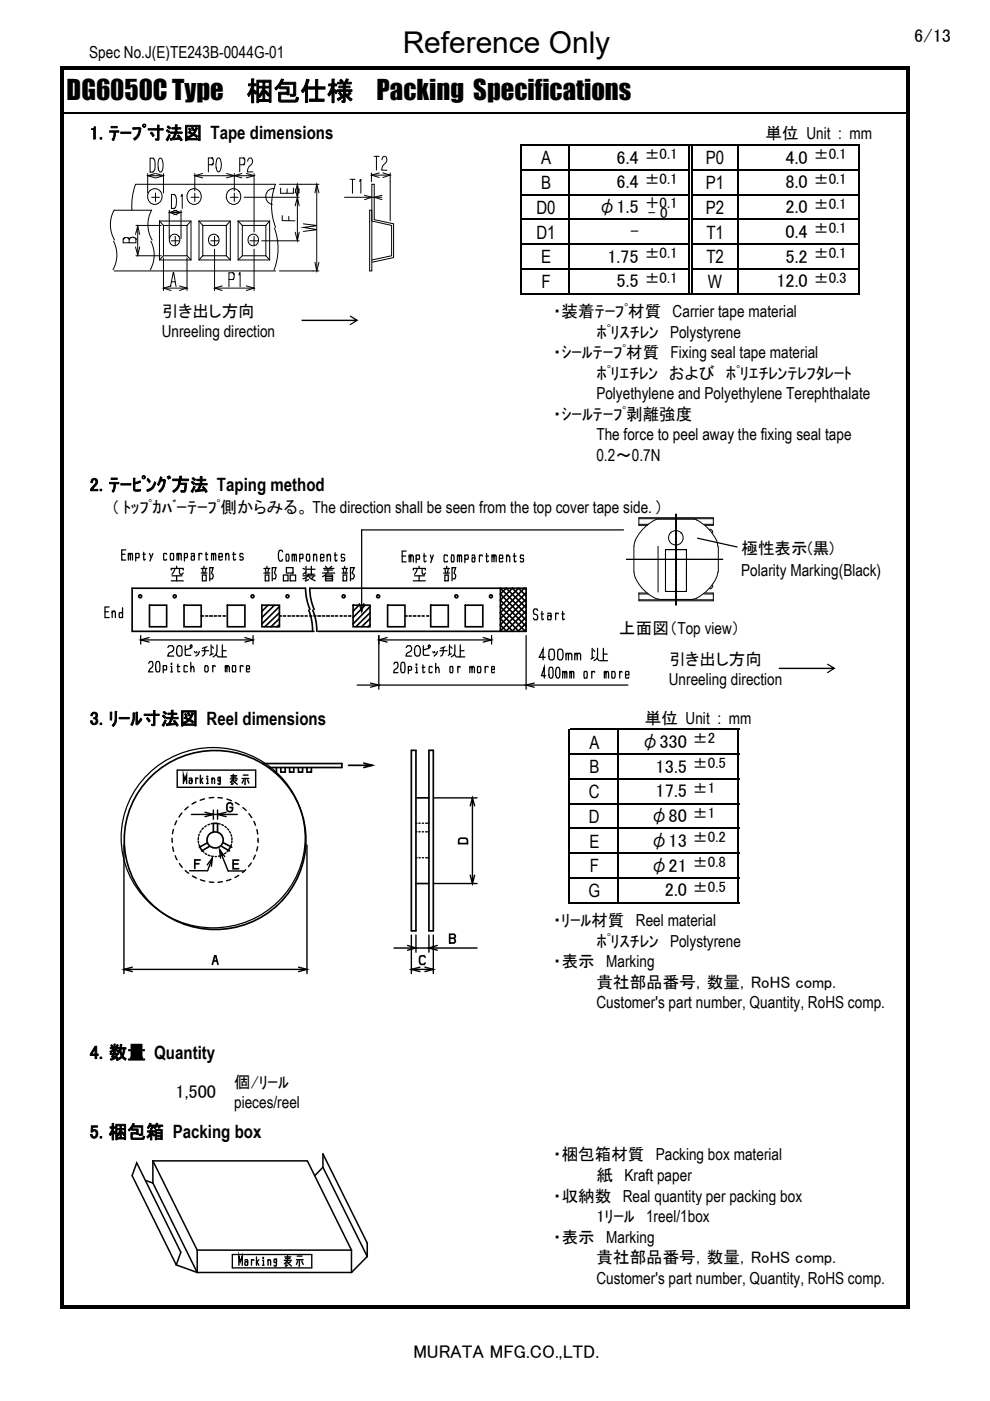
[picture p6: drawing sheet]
<svg xmlns="http://www.w3.org/2000/svg" width="210mm" height="297mm" viewBox="0 0 210 297" stroke-linecap="round" stroke-linejoin="round" font-family="sans-serif">
<g fill="none" stroke="#000" stroke-width=".34">
<path d="M13.5 24h178.7M110.5 30.6v31.8M110.7 36h35.2M110.7 30.8h71.7M120.8 30.9v31.5M146 30.9v31.2M146.7 30.9v31.2M146.9 36h35.5M156.6 30.9v31.5M182.2 30.9v31.5M110.7 41.3h35.2M110.7 46.5h35.2"/>
<path d="M110.7 51.8h35.2M110.7 57h35.2M146.9 41.3h35.5M146.9 46.5h35.5M146.9 51.8h35.5M146.9 57h35.5M110.7 62.3h71.7M120.8 154.5v37.1M120.9 154.6h35.9M120.9 159.9h35.9M131 154.8v36.8M156.6 154.8v36.8"/>
<path d="M120.9 165.1h35.9M120.9 170.4h35.9M120.9 175.6h35.9M120.9 180.9h35.9M120.9 186.1h35.9M120.9 191.4h35.9"/>
</g>
<g fill="#000">
<path d="M13.5 14.1h179.3v.7h-179.3zM12.9 14.1h.6v263.4h-.6zM13.5 276.8h179.3v.7h-179.3zM192.2 14.8h.6v262.7h-.6z"/>
<path d="M64 67.8h11.7v.3h-11.7zM74.2 67l.2-.1 1.6 1-1.6 1h-.2l.1-.2 1.3-.9v.2l-1.3-.9z"/>
<path d="M165.2 141.6h11.8v.3h-11.8zM175.4 140.8l.2-.1 1.6 1-1.6 1h-.2l.1-.2 1.4-.9v.2l-1.4-.9z"/>
</g>
<g fill="none" stroke="#000" stroke-width=".26">
<path d="M25.8 117.5h.7M26.7 116.6h-.9v2.1h.9M27.2 117.7l.1-.4h.3v.4M27.2 117.3v1.4M27.6 117.7v1M27.6 117.7l.1-.4h.3l.1 1.4M28.8 117.5l.1-.2h.5l.1 .2-.1 .7h-.5l-.1-.1M28.8 117.3v1.7M30.3 117.5h.5M30.5 117.1v1.5l.1 .1 .2-.1M31.7 117.3l.4 .9M32.4 117.3l-.6 1.7"/>
<path d="M34.8 117.3h.1M35.3 117.5v-.2h-.5l-.1 .2 .1 1.2h.5v-.1M36.2 117.3h.5v1.4h-.5l-.1-.3zM37.5 117.7l.1-.4h.2l.1 .4 .1-.4h.4v1.4M37.5 117.3v1.4M37.9 117.7v1M39.1 117.5l.1-.2h.5l.1 .8-.1 .1h-.5l-.1-.1M39.1 117.3v1.7M40.6 117.5v-.2h.5l.1 .2v1.1l-.1 .1h-.5v-.8h.5l.1 .2M42.2 117.3v1.4M42.8 117.5v-.2h-.5l-.1 .4M43.6 117.5h.5"/>
<path d="M43.7 117.1v1.5l.1 .1 .3-.1M44.9 117.3v1.4M44.9 117.7l.1-.4h.1l.2 .4 .1-.4h.3l.1 1.4M45.3 117.7v1M46.4 118.1h.8v-.6l-.2-.2h-.5l-.1 .2v1.1l.1 .1h.5l.2-.1M47.9 117.3v1.4M48 117.5l-.1 .2 .2-.4h.3l.2 .4v1M49.4 117.5h.6M49.5 117.1v1.5l.1 .1 .4-.1M51.6 117.5l-.2-.2h-.4l-.1 .6 .1 .2h.4l.2 .1v.4l-.2 .1h-.4l-.1-.1M59.9 117l-.1-.3h-.4a2.04 2.04 0 0 0 0 2.3h.4l.1-.4M60.7 117.5h.5l.1 .4-.1 1.1h-.5z"/>
<path d="M62 117.9l.1-.4h.1l.2 .4 .1-.4h.3l.1 1.5M62 117.5v1.5M62.4 117.9v1.1M63.6 117.7l.1-.2h.5l.1 .7-.1 .2h-.5l-.1-.2M63.6 117.5v1.6M65.2 117.5h.4v1.5h-.4l-.2-.4v-.7zM66.5 117.5v1.5M66.6 117.7l-.1 .2 .2-.4h.3l.1 .2 .1 1.3M68 118.2h.7v-.5l-.2-.2h-.4l-.1 .2v1l.1 .3h.4l.2-.3M69.4 117.5v1.5M69.6 117.7l-.2 .2 .3-.4h.2l.1 .2 .1 1.3M70.9 117.7h.6"/>
<path d="M71.1 117.2v1.5l.1 .3 .3-.3M73.1 117.7l-.2-.2h-.4v.7h.4l.2 .2v.3l-.2 .3h-.4l-.1-.3M85.3 117.9h.8M86.1 116.8h-.8v2.3h.8M86.8 118.1l.1-.4h.1l.1 .4 .1-.4h.3l.2 .4v1M86.8 117.7v1.4M87.1 118.1v1M88.3 117.9l.1-.2h.5l.1 .2-.1 .7h-.5l-.1-.2M88.3 117.7v1.6M89.8 117.9h.6M90 117.3v1.7v.1l.4-.1M91.3 117.7l.3 .9"/>
<path d="M91.9 117.7l-.5 1.6M94.3 117.7h.1M94.9 117.9l-.1-.2h-.5l-.1 .2 .1 1.2h.5l.1-.1M95.8 117.7h.4v1.4h-.4zM97 117.7v1.4M97 118.1l.1-.4h.2l.2 .4v-.4h.3l.1 1.4M97.5 118.1v1M98.6 117.9l.1-.2h.5l.1 .7-.1 .2h-.5l-.1-.2M98.6 117.7v1.6M100.1 117.9l.1-.2h.4l.1 .2v1.1l-.1 .1h-.4v-.9h.3l.2 .2M101.7 117.7v1.4M102.3 117.9l-.1-.2h-.3l-.2 .4"/>
<path d="M103 117.9h.6M103.2 117.3v1.7l.1 .1 .3-.1M104.4 117.7v1.4M104.4 118.1v-.4h.3l.1 .4 .1-.4h.3v1.4M104.8 118.1v1M105.9 118.4h.7v-.7h-.6l-.1 1.3 .1 .1h.6v-.1M107.4 117.7v1.4M107.5 117.9l-.1 .2 .2-.4h.3l.2 .4v1M108.8 117.9h.7M109.1 117.3v1.7l.1 .1 .3-.1M111 117.9v-.2h-.6v.5v.2h.6v.6v.1h-.6v-.1M132.2 112.4h-55.5v17.3"/>
<path d="M147.9 114.1l8.5 1.9M22.3 129.7h.7M23.2 128.7h-.9v2.2h.9M23.8 129.5v1.4M23.9 129.7l-.1 .2 .2-.4h.3l.1 .2 .1 1.2M26 128.9v2M26 130.1l-.1-.2h-.5l-.1 .2 .1 .8h.5l.1-.1M29.8 134.7v1.9M29.8 135.7h23.9M31.6 135.2l-1.8 .5 1.8 .4M35.6 137.3l.3-.4h.7l.2 .4v.5l-.2 .3-.7 .3-.3 .7h1.2M36.3 123.1h2.6"/>
<path d="M36.3 120.9v-.4h2.6v.4M36.5 122.1h2.1M37.1 120.7l-.6 1.1M37.5 122.1v1M37.5 120.1v.4M37.8 136.9h.4l.3 .2 .1 .5-.1 1.3-.7 .2a1.75 1.75 0 0 1 0-2.2zM38.1 120.7v.8l.1 .3h.4l.3-.3M39.3 136.9v1.9l.1 .1h1.1M40.5 137.5l-1.2 .3M40.5 136.7l.2 .2-.1 .4-.3-.2zM41.2 138.1l.2 .3M41.7 138.1l.1 .3"/>
<path d="M42.3 138.1l-.3 .7-.5 .3M42.7 121.5h1.2M42.7 120.5h1.2M42.8 138h1.4M42.9 121.9h.8v1.2h-.8zM42.9 120.5l.2 1M43.3 120.1v.4M43.4 137.5l-.1 1.3-.4 .3M43.7 120.5l-.3 1M43.9 137.1l-1 .4M44.7 122.7h.3l.2-.4v-.4l-.3-.4 .3-1.1h-.7v2.7M44.8 136.7v2.1"/>
<path d="M45 137.1l.3 .4M45.2 138.6l-.7 .3M45.8 138.8l.5 .5M46 136.7v1.4l-.2 .7-.6 .5M46.4 139.3h1.6M47.2 138h.8M47.2 136.7v2.6M51.9 135.2l1.8 .5-1.8 .4M53.7 134.7v1.9M56 120.5h1.2M56 121.5h1.2M56.3 120.5l.1 1"/>
<path d="M56.3 121.9h.7v1.2h-.7zM56.6 120.1v.4M57 120.5l-.2 1M58 122.7h.4l.1-.4v-.4l-.3-.4 .3-1.1h-.8v2.7M60.1 121.9h1v1.2h-1zM60.7 120.4h1.4v1.1h-1.4zM61.6 121.9h1.1v1.2h-1.1zM64.3 122.1h2.5M64.3 120.5l.4 .2M64.9 121.3l-.6 .5M64.9 120.1v1.8M64.9 122.5v.6"/>
<path d="M65.1 120.7h1.7M65.2 121.8h1.5M65.2 122.1l-.3 .4-.6 .2M65.4 121.8v.3l.3 .4 1.1 .6M65.4 122.9l-.7 .2M66 120.1v1.7M66.5 122.3l-.5 .4M68.4 121.5h2.6M68.6 120.5h2.2M68.8 120.9h1.7M69 122.3h1.5M69 122.7h1.5v-.8h-1.5v1.2h1.5v-.4"/>
<path d="M69 120.1l.4 .4M69.2 121.5l-.2 .4-.6 .4M69.6 120.5v1M70.4 120.1l-.6 .4M72.6 121.5h1.1M72.6 120.5h1.1M72.8 120.5l.1 1M72.8 121.9h.7v1.2h-.7zM73.1 120.1v.4M73.5 120.5l-.1 1M74.5 122.7h.4l.2-.4v-.4l-.4-.4 .4-1.1h-.8v2.7M76.2 128l.5 1.7 .5-1.7"/>
<path d="M80.3 135.7h24M80.3 134.7v11.4M82.1 135.2l-1.8 .5 1.8 .4M86.1 137.3l.3-.4h.6l.3 .4v.5l-.3 .3-.8 .5-.1 .3v.2h1.2M87.7 123.1h2.5M87.7 120.9v-.4h2.5v.4M87.9 122.1h2.1M88.1 137.1l.3-.2h.3a1.52 1.52 0 0 1 0 2.2h-.3a1.51 1.51 0 0 1-.3-2zM88.5 120.7l-.6 1.1M88.9 120.1v.4M88.9 122.1v1M89.5 120.7v.8l.2 .3h.3l.2-.3"/>
<path d="M89.8 136.9v1.9l.2 .1h1M90.8 136.9l.3-.2 .2 .4-.3 .2zM91 137.5l-1.2 .3M91.8 138.1l.1 .3M92.2 138.1v.3M92.8 138.1l-.3 .7-.4 .3M93.3 138h1.5M94 137.5v.8l-.2 .6-.3 .2M94.1 121.5h1.2M94.1 120.5h1.2M94.4 137.1l-.9 .4M94.4 121.9h.7v1.2h-.7z"/>
<path d="M94.4 120.5l.1 1M94.7 120.1v.4M95.1 120.5l-.2 1M95.3 136.7v2.1M95.6 137.1l.3 .4M95.7 138.6l-.6 .3M96.1 122.7h.4l.1-.4v-.4l-.3-.4 .3-1.1h-.7v2.7M96.4 138.8l.4 .5M96.5 136.7l-.1 2.1-.7 .5M96.9 139.3h1.7M97.6 138h.8M97.6 136.7v2.6"/>
<path d="M102.5 135.2l1.8 .5-1.8 .4M104.3 134.7v1.9M111.6 134.7v11.4M114 129.5l-.1-.4h-.6l-.1 .4v.7l.7 .1 .1 .8-.1 .3h-.6l-.1-.3M114.8 130.2h.5M114.9 129.6v1.6l.1 .2 .3-.2M115.7 139.4h-1.3l.8-1.8v2.3M116.2 130.2v-.2h.6l.1 .2-.1 1.2h-.6v-.9h.5l.2 .2M116.5 137.8l.3-.2 .7 .2 .1 1.4-.1 .5-.3 .2-.7-.2zM117.9 130v1.4M118.4 137.8l.6-.2a1.6 1.6 0 0 1 0 2.3l-.6-.2zM118.4 130.2v-.2h-.5v.3"/>
<path d="M119.2 130.2h.5M119.3 129.6v1.6l.1 .2 .3-.2M120.1 138.9l.1-.4h.3l.1 .4 .2-.4h.3l.2 .4v1M120.1 138.5v1.4M120.6 138.9v1M121.9 138.9l.2-.4h.2l.1 .4 .2-.4h.4l.1 .4v1M121.9 138.5v1.4M122.4 138.9v1M125.6 137.5v2.1M125.9 137.8l.3 .3M126 139.4l-.7 .3M126.7 139.6l.3 .5"/>
<path d="M126.7 137.5v2.1l-.7 .5M128 137.5v2.6M128 138.7h.8M31.5 140.6l.3-.3h.5a1.06 1.06 0 0 1-.5 1.6l-.3 .6h.9M33.3 140.3h.4a2.73 2.73 0 0 1 .1 2.1l-.5 .1a1.83 1.83 0 0 1 0-2.2zM34.6 141.3l.1-.2h.6v.2v.7h-.6l-.1-.1M34.6 141.1v1.5M36.2 142.5h.4M36.2 141.3h.2v1.2M36.3 140.6l.1 .2zM37.5 141.3h.6M37.7 140.8v1.6h.4"/>
<path d="M39.1 141.1h.1M39.8 141.3l-.2-.2h-.5l-.1 .2v1.1h.8M40.5 141.9l.2-.6h.3l.1 1.2M40.5 140.4v2.1M43.6 141.1h.4l.2 .4v.7l-.2 .3h-.4l-.2-.3zM45.1 141.1v1.4M45.7 141.3l-.1-.2h-.4l-.1 .4M47.8 141.1v1.4M47.8 141.5l.1-.4h.1l.1 .4 .1-.4h.3l.1 .4v1M48.1 141.5v1M49.4 141.1h.5v1.4h-.5zM51 141.1v1.4"/>
<path d="M51.6 141.3l-.1-.2h-.4l-.1 .4M52.3 141.9h.6l-.1-.8h-.4l-.1 .2v1.1h.6M75.7 145.2h57.5M78.6 144.8l1.7 .4-1.7 .5M83.5 140.8l.3-.4h.4a1.09 1.09 0 0 1-.6 1.7l-.1 .5h.9M85.3 140.4h.3a2.26 2.26 0 0 1 0 2.2h-.3a1.94 1.94 0 0 1 0-2.2zM86.6 141.5l.1-.2h.4l.2 .2v.4l-.2 .2h-.4l-.1-.2M86.6 141.3v1.5M88.2 142.6h.4M88.2 141.5h.2v1.1M88.3 140.8l.1 .2zM89.5 141.5h.6"/>
<path d="M89.7 141v1.5l.1 .1 .3-.1M91.1 141.3h.1M91.7 141.5l-.1-.2h-.5l-.1 .2 .1 1.1h.5l.1-.1M92.4 141.9l.1-.3 .5-.1 .1 1.1M92.4 140.6v2M95.5 141.3h.5v1.3h-.5zM97.1 141.3v1.3M97.6 141.5l-.1-.2h-.3l-.1 .3M99.7 141.6l.2-.3h.1l.1 .3 .1-.3h.3l.1 .3v1M99.7 141.3v1.3M100.1 141.6v1M101.3 141.3h.6l.1 .3-.1 1h-.6z"/>
<path d="M102.9 141.3v1.3M103.5 141.5v-.2h-.5l-.1 .3M104.3 141.9h.6l-.1-.6h-.4l-.1 .2v1l.1 .1h.4l.1-.1M113.3 144.8l-1.7 .4 1.7 .5M115.7 143.3h-.8l.5-1.8v2.3M116.5 141.6l.6-.1a2.38 2.38 0 0 1 0 2.3h-.4a2.34 2.34 0 0 1-.2-2.2zM118.2 141.5h.2a2.09 2.09 0 0 1 0 2.3h-.2a1.84 1.84 0 0 1 0-2.3zM119.3 142.4v1.4M119.3 142.7l.1-.3h.2l.2 .3 .1-.3h.2l.1 1.4M119.8 142.7v1.1M120.9 142.7v-.3h.2l.1 .3 .1-.3h.3l.1 1.4M120.9 142.4v1.4"/>
<path d="M121.2 142.7v1.1M124 142.4h.5v1.4h-.5zM125.5 142.4v1.4M126.2 142.5l-.1-.1h-.5l-.1 .3M127.2 140.1h1.7M128.2 142.7l.1-.3h.1l.1 .3 .2-.3h.2l.2 1.4M128.2 142.4v1.4M128.5 142.7v1.1M129.8 142.4h.5l.2 .3v.7l-.2 .4h-.5zM131.4 142.4v1.4M132 142.5l-.1-.1h-.4l-.1 .3M132.7 143.1h.7l-.1-.7h-.5l-.1 1.2 .1 .2h.5l.1-.2"/>
</g>
<g fill="none" stroke="#000" stroke-width=".35">
<path d="M31.7 128.3h3.6v4.6h-3.6zM39 128.3h3.7v4.6h-3.7zM42.7 130.6h.5M43.6 130.6h.5M44.5 130.6h.5M45.5 130.6h.4M46.4 130.6h.4M47.3 130.6h.5M48.2 128.3h3.7v4.6h-3.7zM55.5 128.3h3.8v4.6h-3.8zM56.9 128.3l-1.4 1.3M58.2 128.3l-2.7 2.6"/>
<path d="M59.3 130.6h.4M59.3 132.5l-.6 .4M59.3 128.6l-3.8 3.7M59.3 129.9l-3.1 3M59.3 131.1l-1.8 1.8M60.1 130.6h.5M61.1 130.6h.5M62 130.6h.4M62.9 130.6h.5M63.8 130.6h.5M64.7 130.6h.5M64.7 124.7h-36.7v9.2h38.6"/>
<path d="M64.8 124.7l.2 2 .7 2.5M65.5 129.4l.7 2.5 .1 2M65.7 130.6h.4M66.3 129.4l.8 2.5 .1 2M66.6 130.6h.4M66.6 129.2l-.7-2.5-.2-2h45.9v9.2h-44.2M67.4 130.6h.6M68.4 130.6h.5M69.3 130.6h.5M70.3 130.6h.4M71.2 130.6h.4M72.1 130.6h.5"/>
<path d="M73 130.6h.4M73.9 130.6h.5M74.9 128.3h3.6v4.6h-3.6zM76.1 128.3l-1.2 1.3M77.4 128.3l-2.5 2.6M78.5 132.5l-.4 .4M78.5 131.1l-1.8 1.8M78.5 129.9l-3 3M78.5 128.6l-3.6 3.7M82.2 128.3h3.7v4.6h-3.7zM85.9 130.6h.5M86.8 130.6h.4"/>
<path d="M87.7 130.6h.5M88.6 130.6h.5M89.5 130.6h.5M90.5 130.6h.4M91.4 128.3h3.7v4.6h-3.7zM98.7 128.3h3.7v4.6h-3.7zM111.6 128.9l-4.2-4.2-1.3 1.2 5.5 5.6M111.6 127.6l-2.9-2.9-2.6 2.6 5.5 5.5M111.6 126.3l-1.6-1.6-3.9 3.9 5.3 5.3M111.6 125l-.4-.3-5.1 5.2 4 4M111.6 129.5l-4.3 4.4M111.6 130.9l-3 3"/>
<path d="M111.6 132.1l-1.7 1.8M111.6 125.7l-5.5 5.4 2.7 2.8M111.6 127l-5.5 5.5 1.3 1.4M111.6 128.2l-5.5 5.6 .1 .1M111.6 133.4l-.5 .5M111.6 130.2l-5.5-5.5v9.2"/>
<circle cx="29.7" cy="126.4" r=".32"/>
<circle cx="37.1" cy="126.4" r=".32"/>
<circle cx="53.6" cy="126.4" r=".32"/>
<circle cx="61" cy="126.4" r=".32"/>
<circle cx="72.9" cy="126.4" r=".31"/>
<circle cx="80.2" cy="126.4" r=".31"/>
<circle cx="96.8" cy="126.4" r=".31"/>
<circle cx="104.1" cy="126.4" r=".31"/>
</g>
<g fill="none" stroke="#000" stroke-width=".36">
<path d="M87.2 159.1h1v38.3h-1zM91 159.1h.9v38.3h-.9zM32.1 164.6a19.2 19.2 0 0 1 23.1-3 19.2 19.2 0 0 1 9 21.4 19.3 19.3 0 0 1-21.9 13.8 19.3 19.3 0 0 1-15.9-20.4 18.8 18.8 0 0 1 5.7-11.8zM42.4 179.6l.5 .7M43.9 178.7l-1.6 .9M44.4 179.5l-1.6 .9M45.3 174.6v1.8M45.3 174.6h.9M46.1 174.6v1.8M47.1 179.5l1.6 .9M47.5 178.7l1.6 .9M48.9 179.5l-.4 .7"/>
<path d="M49.3 170.7a.6 .6 0 0 0-.6-.5 .6 .6 0 0 0-.6 .5v1a.62 .62 0 0 0 .6 .4 .62 .62 0 0 0 .6-.4v-.5h-.5M55.7 161.9h16.8v.8h-15.4M58.6 162.7v1h-.3M59.6 162.7v1h.9v-1M61.4 162.7v1h.9v-1M63.3 162.7v1h.9v-1M65.1 162.7v1h.9v-1M73.9 162.3h5.1M77.2 161.8l1.8 .5-1.8 .4M88.2 169.2h2.8M97.4 177.8l.3-.1 1.3 .1 .1 1.1h-1.8zM41.3 183.1h.9"/>
<path d="M42.5 182.3h-1.2v1.8M49.4 183.2h1.1M50.6 182.4h-1.2v1.8h1.2M88.2 187.3h2.8M95.4 198.1h.9l.3 .2v.3l-.3 .3 .3 .7-.3 .3h-.9zM95.4 198.9h.9M45 204.5l.6-1.9h.2l.4 1.9M45.3 203.8h.7M90.2 202.9l-.2-.3h-.6l-.3 .2-.1 .4 .1 1.1 .9 .2 .2-.3"/>
<circle cx="45.6" cy="178.1" r="1.72"/>
</g>
<g fill="none" stroke="#000" stroke-width=".3">
<path d="M26.3 179.2v27.2M36.5 177.7v.9M36.6 179.6l.2 .9M36.8 175.9l-.2 .9M37.5 174l-.4 .9M37.6 163.3h16.6v3.6h-16.6zM38.6 172.4l-.6 .8M38.9 166.1v-1.8l.3 1.1 .4-1.1v1.8M39.9 171.1l-.7 .6M40.1 165.1l.2-.1 .4 .1v.9l-.4 .1-.2-.1 .2-.6 .4 .2M40.6 172.7h9.7M41.5 165v1.1"/>
<path d="M41.6 170l-.9 .5M42 165.1l-.4-.1-.1 .3M42 178.3l.1 .4M42.1 177.6l-.1 .4M42.2 179.1l.1 .4M42.2 176.9v.3M42.5 164.4v1.7M42.6 176.1l-.2 .4M42.6 165.4l.4 .7M43 165l-.5 .6M43.1 175.6l-.3 .3M43.4 169.4l-.9 .3"/>
<path d="M43.5 172.2l1.8 .5-1.8 .4M43.7 175.1l-.3 .2M43.8 165.1h.2v1M43.8 166.1h.4M43.9 164.6l.1 .1zM44.5 174.8l-.4 .1M45 165v1.1M45 165.1v.2l.1-.3 .4 .1v1M45.2 174.6h-.4M45.3 171.7v2M45.3 169.1l-.9 .1M46.1 171.7v2"/>
<path d="M46.2 169.1l1 .1M46.4 174.6l.3 .1M46.7 164.8v.2v-.2h-.3l-.2 .2 .2 .6h.3v-.6M46.7 165.4v.9h-.3l-.2-.2M47 174.8l.4 .2M47.7 175.2l.3 .3M48 172.2l-1.9 .5 1.9 .4M48.1 169.4l1 .4M48.3 175.7l.2 .3M48.7 176.3l.2 .3M48.9 165.1h1.4M49 164.5h1.2"/>
<path d="M49 177l.1 .3M49.1 164.8h1M49.1 179l-.1 .3M49.2 165.6v.7M49.2 177.6v.4M49.2 178.3l-.1 .4M49.4 165.1l-.5 .8M49.5 165.4l.1 .3 .7 .6M49.5 164.2v.9M49.5 166.2l-.4 .1M49.9 170.1l.8 .5M50.2 165.4l-.6 .3"/>
<path d="M51.4 165.1h1.4M51.5 171.2l.7 .6M51.6 164.3h1M51.7 165.4l-.3 .6M52 165.1l-.1 1.2M52.5 165.4l.3 .6M52.8 172.5l.6 .9M53.8 174.2l.4 .8M54.5 175.9l.2 .9M54.7 179.5l-.3 .9M54.7 177.8v.8M65.1 179.2v27.2"/>
<path d="M88.2 174.5h.2M88.2 176.4h.2M88.9 174.5h.2M88.9 176.4h.2M89.6 174.5h.2M89.6 176.4h.2M90.3 174.5h.3M90.3 176.4h.3M90.7 174.5h.3M90.7 176.4h.3M91.9 169.2h9.3M99.7 170.9l.5-1.7 .5 1.7"/>
<path d="M100.2 169.2v18.1M37.2 181.4l.3 .9M38.1 183.1l.6 .8M39.3 184.6l.7 .6M40.8 185.7l.9 .5M42.5 186.5l.9 .3M43 180.4l.2 .3M43.5 180.9l.3 .2M43.9 183.4l1.1-1.5-.2 1.8M44.2 181.3l.3 .1M44.4 187l.9 .1M44.9 181.5l.3 .1"/>
<path d="M45 181.9l-1 2.7h-3.8M45.6 181.6h.3M46.6 180.1l1.8 4.6h3.4M46.7 181.5h-.4M47.2 186.9l-1 .2M47.3 181.2l-.3 .2M47.7 181.6l-1.1-1.5 .2 1.8M47.9 180.8l-.3 .2M48.4 180.3l-.2 .3M49 186.4l-1 .3M50.6 185.6l-.8 .5M52.1 184.4l-.7 .6"/>
<path d="M53.3 183l-.6 .7M54.1 181.3l-.3 .9M87.2 198.2v8.2M88.2 198.2v3.7M88.2 181.9h.2M88.9 181.9h.2M89.6 181.9h.2M90.3 181.9h.3M90.7 181.9h.3M91 198.2v3.7M91.9 187.3h9.3M91.9 198.2v8.2"/>
<path d="M99.7 185.5l.5 1.8 .5-1.8M26.3 205.5h38.8M28.1 205.1l-1.8 .4 1.8 .5M63.3 205.1l1.8 .4-1.8 .5M83.6 201h17.6M86.4 200.4l1.8 .6-1.8 .5M87.2 205.5h4.7M89.1 205.1l-1.9 .4 1.9 .5M90.1 205.1l1.8 .4-1.8 .5M92.8 200.4l-1.8 .6 1.8 .5"/>
</g>
<g fill="none" stroke="#000" stroke-width=".32">
<path d="M29 246.5l9.4 19-1 2.7-9.4-18.9zM30.9 250.3l1.5 .5M32.4 246.1h32.8l9.3 18.9M32.4 246.1l9.4 18.9M32.4 250.8l9.4 19M32.4 246.1v4.7M68.5 247.5l-1.7 1.8M68.5 247.5l9.4 18.9M68.5 247.5v-2.9l9.4 19v2.8M37.4 268.2l4.4 1.6M41.8 265h32.7M41.8 269.8h32.7"/>
<path d="M41.8 265v4.8M74.5 265v4.8M77.9 266.4l-3.4 3.4"/>
</g>
<g fill="none" stroke="#000" stroke-width=".28">
<path d="M49.3 266h16.8v2.8h-16.8zM50.7 268.3v-2l.3 1.2 .4-1.2v2M51.9 267.2l.1-.1 .5 .1v.9v.2h-.5v-.8h.4l.1 .2M53.3 267.1v1.2M53.8 267.2l-.4-.1-.1 .2M54.4 266.5v1.8M54.5 267.5l.4 .8M54.9 267.1l-.5 .6M55.7 267.2h.2v1.1M55.7 268.3h.3M55.8 266.6l.1 .2zM56.9 267.1v1.2"/>
<path d="M56.9 267.2v.1l.1-.2h.2l.2 .2v1M58.6 267.5l-.1 .9h-.3l-.1-.1M58.6 267v.1l-.1-.1-.4 .1 .1 .6h.3l.1-.6M60.3 267.2h1.5M60.4 266.5h1.3M60.5 266.8h1.1M60.7 267.7v.7M60.9 267.2l-.2 .5-.4 .3M61 267.5l.1 .3 .7 .6M61 266.2v1M61 268.3l-.5 .1M61.7 267.5l-.6 .3"/>
<path d="M62.9 267.1h1.4M63 266.3h1.1M63.2 267.3l-.3 .8M63.5 267.1l-.1 1.3M64 267.3l.3 .8"/>
</g>
<circle cx="143.4" cy="114.1" r="1.59" fill="#fff"/>
<g fill="none" stroke="#000" stroke-width=".21">
<path d="M28.7 39.1a13.3 13.3 0 0 0-.7 5.4M28.8 39.1h29.7M31.3 37.3h3.4M31.3 36.8v4.1M31.8 36.5h.1M31.8 33.5l.7 .1a2.5 2.5 0 0 1 .2 2.5l-.3 .4h-.6zM32.5 33.6h.1M32.9 36.8l-1.6 .5 1.6 .4M33.1 36.8l1.6 .5-1.6 .4M33.8 33.6l.3-.1a2.51 2.51 0 0 1 0 3h-.1a2.91 2.91 0 0 1-.3-2.6zM34.7 36.8v4.1M41.3 36.8v3.7"/>
<path d="M41.3 37.3h12.6M43 36.8l-1.7 .5 1.7 .4M44.2 34.9h.8l.2-.2v-1l-.2-.2h-.8v2.9M44.9 33.5h.1M44.9 34.9h.1M45 33.5h.1M45 34.9h.1M45.1 34.7h.1M46.2 33.5h.3a2.44 2.44 0 0 1-.1 2.9 1.27 1.27 0 0 1-.6-1.6l.2-1zM48 36.8l1.7 .5-1.7 .4M49.7 36.8v3.7M50.8 34.9l1-.1 .1-.7-.2-.6h-.9v2.9"/>
<path d="M51.3 36.8l-1.6 .5 1.6 .4M51.6 33.5h.1M51.6 34.9h.1M51.8 33.7h.1M52.2 36.8l1.7 .5-1.7 .4M52.5 34.2l.3-.7h.4a.9 .9 0 0 1 .1 1.4l-.6 .6M52.7 35.6l-.2 .8h1.1M53.9 36.8v12.4M58.4 39.1a12.8 12.8 0 0 0 .1 9.1M59.5 39.9v1.1h2.7v-1.1M63.1 39.1v12M67.2 39.1v18.3"/>
<path d="M67.6 39.1h-8.3M74.3 38h1M74.8 38v3M76.3 38.5l.1-.4h.1v2.9M78.8 36.7v1.8M78.8 37.1h4M79.3 33.1h1.1M79.8 33.1v3M80.4 36.7l-1.6 .4 1.6 .5M81 33.9l.3-.7a.72 .72 0 0 1 .8 .4 .72 .72 0 0 1-.3 .9l-.6 .6M81.2 36.7l1.6 .4-1.6 .5M81.2 35.2l-.2 .9h1.1"/>
<path d="M82.8 36.7v10.1M24.1 51.1a6.4 6.4 0 0 1-.1 6.1M24.2 44.5a6.4 6.4 0 0 0 .1 6.4M24.2 57.4h34.3M24.2 44.6h8M26.2 50.7h.1M26.2 50.6l.4-.2a.62 .62 0 0 1 .8 .4l.1-.3a.79 .79 0 0 1 1.3 .3v.7h-2.7zM26.3 50.5h.1M27.1 50.4h.1M27.3 50.5h.1M27.3 50.6h.1M27.4 50.6h.1"/>
<path d="M27.4 50.8h.1M27.4 50.8v.7M28.7 49.7l.5-1.7 .4 1.7M28.7 52.4l.5 1.7 .4-1.7M28.7 50.6h.1M28.8 47.8h5.4M28.8 54.2h5.4M28.8 50.7h.1M29.2 48v6.1M31.7 40.5a1.59 1.59 0 0 1 2.3 .1 1.59 1.59 0 0 1 0 2.2 1.59 1.59 0 0 1-2.3 0 1.8 1.8 0 0 1 0-2.3zM32 51.1a6.4 6.4 0 0 1-.1 6.1M32.2 41.8h1.6"/>
<path d="M32.2 44.5a6.4 6.4 0 0 0 .1 6.4M33 40.9v1.8M33.8 46.9l.9 .9M33.8 46.9h6.7v8.2h-6.7zM34.7 54.2l-.9 .9M34.7 47.8h5v6.4h-5zM34.7 54.7v6.9M35.9 44.6v5.9M35.9 45h2.5M36.3 51.1h1.7M36.4 44.2h.1M36.4 41.2l.6 .1a2.52 2.52 0 0 1 .3 2.4l-.3 .5h-.6z"/>
<path d="M36.4 59.7l.8 .1M36.8 44.6l1.6 .4-1.6 .6M36.9 41.2h.1M36.9 44.2h.1M37.2 50.1v1.8M37.5 44.6l-1.6 .4 1.6 .6M38.4 41.7l.3-.5v3M38.4 44.6v5.9M39.7 54.2l.8 .9M39.7 54.7v6.9M40.1 40.4a1.6 1.6 0 0 1 2.6 1.1 1.6 1.6 0 0 1-2.2 1.7 1.8 1.8 0 0 1-.4-2.8zM40.5 41.8h1.7"/>
<path d="M40.5 46.9l-.8 .9M41.3 40.9v1.8M42.2 46.9h6.7v8.2h-6.7zM42.2 46.9l.8 .9M43 54.2l-.8 .9M43 47.8h5v6.4h-5zM44.7 51.1h1.7M45.5 52.8v8.8M45.5 50.1v1.8M48 54.2l.9 .9M48.6 59.3h.8l.3-.5a.67 .67 0 0 0-.4-1h-.7v3M48.9 41.8h1.6"/>
<path d="M48.9 46.9l-.9 .9M49.3 57.8h.1M49.3 59.3h.1M49.5 58h.1M49.6 58.1h.1M49.7 40.9v1.8M50.5 46.9l.9 .9M50.5 46.9h6.7v8.2h-6.7zM50.7 58.3l.1-.5h.1v3M51.4 54.2l-.9 .9M51.4 47.8h5v6.4h-5zM51.8 41.8h11.7"/>
<path d="M53 51.1h1.7M53.9 52.8v8.8M53.9 50.1v1.8M55.5 51.1h8M56.4 54.2l.8 .9M57.2 46.9l-.8 .9M58.2 40a1.69 1.69 0 0 0-1.8 1.5 1.69 1.69 0 0 0 1.3 1.8M58.2 48.3a12.6 12.6 0 0 1-.1 8.9M59.3 57.4h8.3M59.9 45.7v1.1h2.7M60.9 40v1M61.3 45.9v.9"/>
<path d="M62.6 40.9l.5-1.8 .4 1.8M62.6 40l.5 1.8 .4-1.8M62.6 43.6l.5-1.8 .4 1.8M62.6 49.2l.5 1.9 .4-1.9M64.3 47.5l2.8 .3-2.8 .4 2.8 .5-2.8 .4M66.8 40.9l.4-1.8 .4 1.8M66.8 55.6l.4 1.8 .4-1.8M73.1 41.8h7.9M77.3 41.4l1.6 .4-1.6 .5M78.4 44.6h.5v12.8h-.5zM78.9 55.1l4.2-.9v-6.4l-4.2-.9v-7.8h.5v7.5l4.1 .9v7.1l-4.5 1M81 41.4l-1.6 .4 1.6 .5"/>
<path d="M34.7 61.1h5M36.2 60.7l.5-2.9 .6 2.9M36.3 60.6l-1.6 .5 1.6 .5M38.1 60.6l1.6 .5-1.6 .5M45.5 61.1h8.4M47.1 60.6l-1.6 .5 1.6 .5M52.2 60.6l1.7 .5-1.7 .5M134.7 114.6l-.2 1.3v5.4a7.6 7.6 0 0 0 5.2 5.7M135.5 110h15.8M135.5 111.2h2M137.2 111.4h-1.7v-1.6h15.8v1.6h-1.7M139 110.2a9.6 9.6 0 0 0-4.3 4.4"/>
<path d="M139.1 110.2l.4-.1h7.6l.7 .1M139.6 115.7v9.9M141.1 116.5h4.5v8.9h-4.5zM147.7 110.2a8.4 8.4 0 0 1 4.5 5.4v.3M149.3 111.2h2M150.5 112.2l.3 .1a.64 .64 0 0 1 .3 .8M152.4 115.9v5.4M135.5 127.2h15.8M135.5 125.9h2M137.2 125.7h-1.7v1.7h15.8v-1.7h-1.7M139.7 127.1h7.4M149.3 125.9h2"/>
<path d="M151.1 124l.1 .2a.68 .68 0 0 1-.7 .6M152.2 121.3a8 8 0 0 1-5.1 5.7"/>
<circle cx="37" cy="50.9" r="1.2"/>
<circle cx="45.3" cy="50.9" r="1.2"/>
<circle cx="49.5" cy="41.7" r="1.63"/>
<circle cx="53.7" cy="50.9" r="1.2"/>
<circle cx="143.3" cy="114" r="1.53"/>
</g>
<path d="M143.4 108.9v19.5M153.3 118.6h-20.5" fill="none" stroke="#000" stroke-width=".21" stroke-dasharray=".1 .1 0 .1"/>
<path d="M31.4 164.1a19.5 19.5 0 0 1 21.9-3.9 19.5 19.5 0 0 1 11.3 19.2 19.6 19.6 0 0 1-19.4 17.3 19.6 19.6 0 0 1-19.4-17.3 18.9 18.9 0 0 1 5.6-15.3z" fill="none" stroke="#000" stroke-width=".26"/>
<text font-size="6.3" x="85.4" y="11.3">Reference Only</text>
<g font-size="5.6">
<text x="14.1" y="21.3">DG6050C Type</text>
<text x="52.3" y="21.3">梱包仕様</text>
<text x="79.9" y="21.3">Packing Specifications</text>
</g>
<g font-size="3.9">
<text x="193.9" y="8.8">6/13</text>
<text x="19" y="29.5">1. ﾃｰﾌﾟ寸法図 Tape dimensions</text>
<text x="114.8" y="34.8">A</text>
<text x="130.8" y="34.7">6.4</text>
<text x="149.7" y="34.8">P0</text>
<text x="166.6" y="34.7">4.0</text>
<text x="114.8" y="40.1">B</text>
<text x="130.8" y="39.9">6.4</text>
<text x="149.7" y="40.1">P1</text>
<text x="166.6" y="39.9">8.0</text>
<text x="113.8" y="45.3">D0</text>
<text x="126.9" y="45.2">φ1.5</text>
<text x="149.7" y="45.3">P2</text>
<text x="166.6" y="45.2">2.0</text>
<text x="113.8" y="50.6">D1</text>
<text x="149.8" y="50.6">T1</text>
<text x="166.6" y="50.4">0.4</text>
<text x="114.8" y="55.8">E</text>
<text x="128.8" y="55.7">1.75</text>
<text x="149.8" y="55.8">T2</text>
<text x="166.6" y="55.7">5.2</text>
<text x="114.9" y="61.1">F</text>
<text x="130.8" y="60.9">5.5</text>
<text x="150.2" y="61.1">W</text>
<text x="164.7" y="60.9">12.0</text>
<text x="19" y="104.1">2. ﾃｰﾋﾟﾝｸﾞ方法 Taping method</text>
<text x="19" y="153.7">3. ﾘｰﾙ寸法図 Reel dimensions</text>
<text x="125" y="158.7">A</text>
<text x="136" y="158.5">φ330</text>
<text x="125" y="164">B</text>
<text x="139.1" y="163.8">13.5</text>
<text x="124.9" y="169.2">C</text>
<text x="139.1" y="169">17.5</text>
<text x="124.9" y="174.5">D</text>
<text x="125" y="179.7">E</text>
<text x="137.9" y="174.3">φ80</text>
<text x="137.9" y="179.5">φ13</text>
<text x="125.1" y="185">F</text>
<text x="137.9" y="184.8">φ21</text>
<text x="124.8" y="190.2">G</text>
<text x="141" y="190">2.0</text>
<text x="19" y="224.5">4. 数量 Quantity</text>
<text x="37.3" y="232.8">1,500</text>
<text x="19" y="241.3">5. 梱包箱 Packing box</text>
<text x="87.7" y="287.9">MURATA MFG.CO.,LTD.</text>
</g>
<g font-size="3.5">
<text x="18.9" y="12.4">Spec No.J(E)TE243B-0044G-01</text>
<text x="162.4" y="29.4">単位 Unit : mm</text>
<text x="133.7" y="50.2">-</text>
<text x="34.3" y="71.5">Unreeling direction</text>
<text x="34.3" y="67.2">引き出し方向</text>
<text x="117.3" y="67.2">・装着ﾃｰﾌﾟ材質 Carrier tape material</text>
<text x="126.5" y="71.6">ﾎﾟﾘｽﾁﾚﾝ Polystyrene</text>
<text x="117.4" y="75.9">・ｼｰﾙﾃｰﾌﾟ材質 Fixing seal tape material</text>
<text x="126.5" y="80.3">ﾎﾟﾘｴﾁﾚﾝ　および　ﾎﾟﾘｴﾁﾚﾝﾃﾚﾌﾀﾚｰﾄ</text>
<text x="117.4" y="89">・ｼｰﾙﾃｰﾌﾟ剥離強度</text>
<text x="126.5" y="84.6">Polyethylene and Polyethylene Terephthalate</text>
<text x="126.5" y="93.3">The force to peel away the fixing seal tape</text>
<text x="126.5" y="97.7">0.2～0.7N</text>
<text x="24.1" y="108.8">( ﾄｯﾌﾟｶﾊﾞｰﾃｰﾌﾟ側からみる。 The direction shall be seen from the top cover tape side. )</text>
<text x="157.3" y="117.5">極性表示(黒)</text>
<text x="157.2" y="122">Polarity Marking(Black)</text>
<text x="131.4" y="134.5">上面図（Top view）</text>
<text x="141.9" y="141">引き出し方向</text>
<text x="141.9" y="145.3">Unreeling direction</text>
<text x="136.8" y="153.5">単位 Unit : mm</text>
<text x="117.3" y="196.3">・ﾘｰﾙ材質 Reel material</text>
<text x="126.5" y="200.7">ﾎﾟﾘｽﾁﾚﾝ Polystyrene</text>
<text x="117.4" y="205.1">・表示 Marking</text>
<text x="126.5" y="209.4">貴社部品番号，数量，RoHS comp.</text>
<text x="126.5" y="213.7">Customer's part number, Quantity, RoHS comp.</text>
<text x="49.7" y="230.6">個/ﾘｰﾙ</text>
<text x="49.7" y="234.9">pieces/reel</text>
<text x="117.4" y="246">・梱包箱材質 Packing box material</text>
<text x="126.5" y="250.4">紙 Kraft paper</text>
<text x="117.4" y="254.8">・収納数 Real quantity per packing box</text>
<text x="117.4" y="263.5">・表示 Marking</text>
<text x="126.5" y="259.1">1ﾘｰﾙ 1reel/1box</text>
<text x="126.5" y="267.8">貴社部品番号，数量，RoHS comp.</text>
<text x="126.5" y="272.2">Customer's part number, Quantity, RoHS comp.</text>
</g>
<g font-size="3.2">
<text x="136.7" y="33.7">±0.1</text>
<text x="172.6" y="33.7">±0.1</text>
<text x="136.7" y="39">±0.1</text>
<text x="172.6" y="39">±0.1</text>
<text x="136.7" y="44.1">＋0.1</text>
<text x="137.5" y="46.3">- 0</text>
<text x="172.6" y="44.2">±0.1</text>
<text x="172.6" y="49.5">±0.1</text>
<text x="136.7" y="54.7">±0.1</text>
<text x="136.7" y="60">±0.1</text>
<text x="172.6" y="54.7">±0.1</text>
<text x="172.6" y="60">±0.3</text>
<text x="147" y="157.6">±2</text>
<text x="147" y="162.9">±0.5</text>
<text x="147" y="168.1">±1</text>
<text x="147" y="173.4">±1</text>
<text x="147" y="178.6">±0.2</text>
<text x="147" y="183.9">±0.8</text>
<text x="147" y="189.1">±0.5</text>
</g>
</svg>
